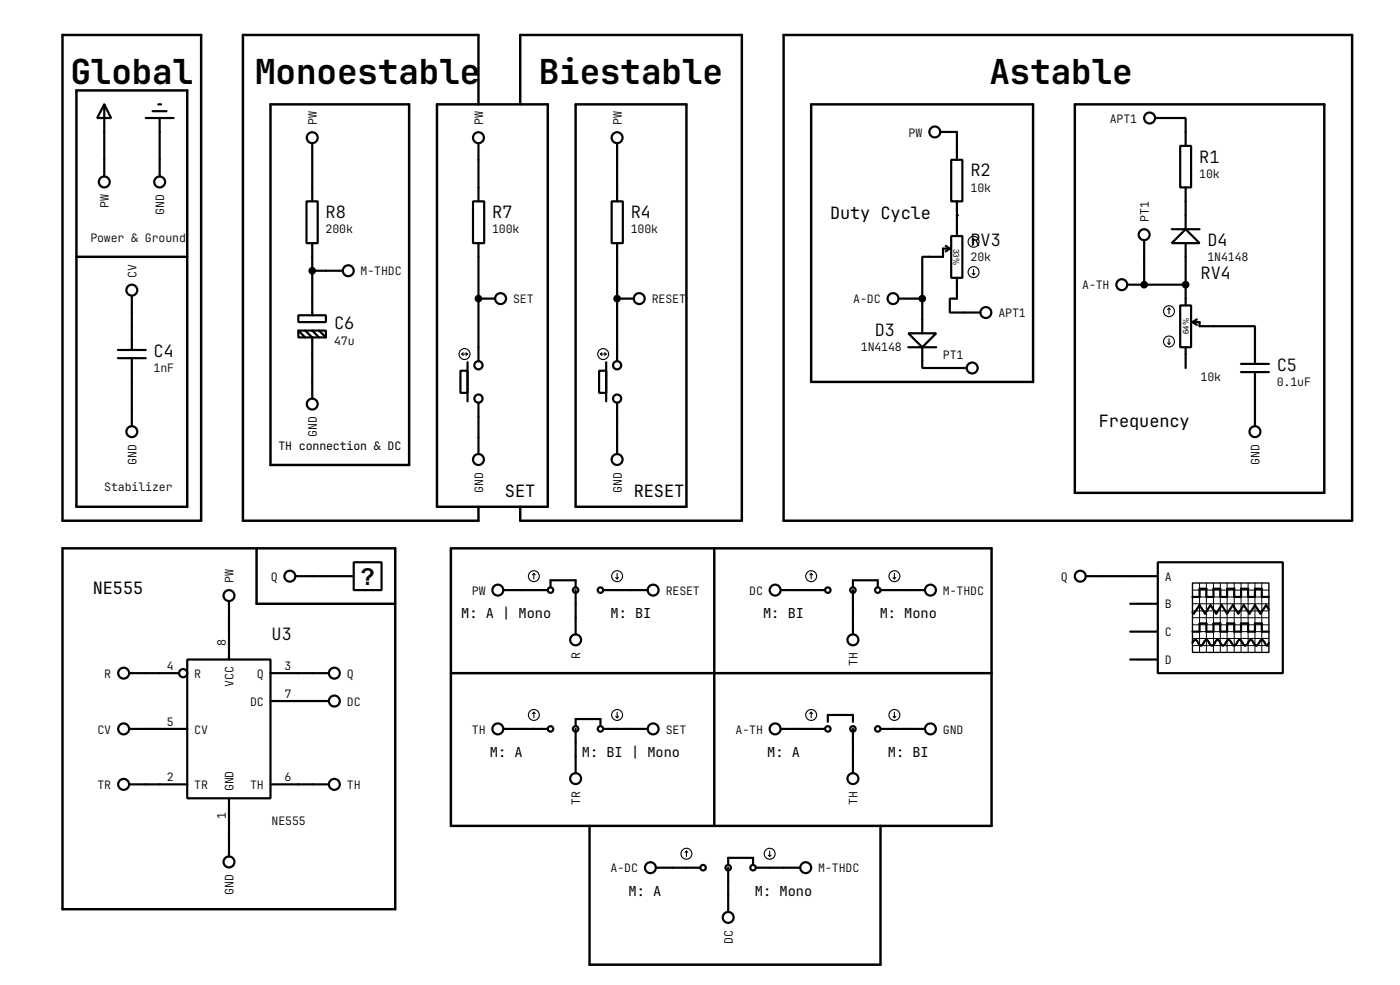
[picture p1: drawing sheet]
<svg xmlns="http://www.w3.org/2000/svg" width="256mm" height="180mm" viewBox="0 0 256 180" stroke-linecap="round" stroke-linejoin="round" font-family="sans-serif">
<g fill="none" stroke="#000" stroke-width=".4">
<path d="M19.1 19.1l1.3 2.5h-2.6zM19.1 19.1v13.2M29 19.1h.5M26.7 21.6h5.1M28 20.4h2.5M29.3 21.6v10.7M56.2 36.9h2v7.6h-2zM57.2 26.2v10.7M86.7 36.9h2v7.6h-2zM87.7 26.2v10.7M112.1 36.9h2v7.6h-2zM113.1 26.2v10.7"/>
<path d="M172.3 24.2h3v5.1M174.3 29.3h2v7.6h-2zM175.3 36.9v6.3M211.6 21.6h5.6v5.1M216.2 26.7h2v7.6h-2zM217.2 34.3v7.7M24.2 54.2v9.9M54.7 57.7h5v1.3h-5zM57.2 44.5v13.2M57.2 49.6h5.6M87.7 44.5v21.6M87.7 54.7h3"/>
<path d="M113.1 44.5v21.6M113.1 54.7h3M164.6 54.7h4.4M169 54.7v6.3M173.3 45l.7 .5M174 45.5h-1.2v1.5h-3.8v7.7M174 45.5l-.7 .5M174.3 43.2h2v7.7h-2zM175.3 50.9v3.8h-1.3v2.5h5.6M206.6 52.1h10.6M209.6 44v8.1M214.7 42h5.1"/>
<path d="M216.2 55.9h2v7.7h-2zM217.2 42l2.6 2.5h-5.1zM217.2 44.5v11.4M218.5 59h1.3v.7h10.1v6.9M218.5 59l.8 .5M219.3 58.5l-.8 .5M21.6 65.6h5.1M21.6 64.1h5.1M24.2 65.6v12.4M54.7 60.5h5v1.3h-5zM54.7 60.5l1.2 1.3M55.9 60.5l1.3 1.3v11.2"/>
<path d="M57.2 60.5l1.3 1.3M58.5 60.5l1.2 1.3M84.4 67.9h1.3v4h-1.3zM85.7 66.3v7.2M87.7 73.7v9.4M109.8 67.9h1.3v4h-1.3zM111.1 66.3v7.2M113.1 73.7v9.4M166.4 61h5.1l-2.5 2.6zM166.4 63.6h5.1M169 63.6v3.8h8.1M217.2 63.6v3.8"/>
<path d="M227.4 66.6h5.1M227.4 68.1h5.1M229.9 68.1v9.9M42 110v10.7M54.2 105.5h10.6M64.8 102.9h5.1v5.1h-5.1zM92.3 108h8.1M100.9 107.5v-1.3h4.6v1.3M105.5 108v8.1M110.5 108h8.2M143.1 108h8.1M156.3 107.5v-1.3h4.5v1.3"/>
<path d="M156.3 108v8.1M161.3 108h8.2M198.9 105.5h13.2M207.1 115.6h5M207.1 110.5h5M212.1 102.9h22.9v20.3h-22.9zM218.5 117.7l.2-.5 .3-.1 .2 .1 .5 .8 .3 .2 .3-.2 .4-.8 .3-.1 .3 .1 .2 .5a.54 .54 0 0 0 .8 .3l.5-.8 .3-.1 .2 .1 .5 .8 .3 .2 .2-.2 .5-.8 .3-.1 .2 .1 .5 .8 .3 .2 .3-.2 .4-.8 .3-.1 .3 .1 .5 .8a.6 .6 0 0 0 .8-.5l.5-.4 .2 .1 .5 .8 .3 .2 .2-.2 .5-.8 .3-.1 .2 .1 .5 .8 .3 .2 .3-.5M218.5 109.3h1.3v-1.5h1.2v1.5h1.3v-1.5h1.3v1.5h1.2v-1.5h1.3v1.5h1.3v-1.5h1.3v1.5h1.2v-1.5h1.3v1.5h1.3M218.5 115.6h1.3v-1.5h1.2v1.5h1.3v-1.5h1.3v1.5h1.2v-1.5h1.3v1.5h1.3v-1.5h1.3v1.5h1.2v-1.5h1.3v1.5h1.3M232.5 111.6l-.5-.8-1.1 1.5-1-1.5-1 1.5-1-1.5-1 1.5-1-1.5-1.1 1.5-1-1.5-1 1.5-1-1.5-1 1.5-1-1.5-1.1 1.5-.2-.2M23.7 133.4h10.6M23.7 123.2h9.1"/>
<path d="M34.3 120.7h15.3v25.4h-15.3zM49.6 123.2h10.7M49.6 128.3h10.7M92.3 133.4h8.1M105.5 132.9v-1.3h4.5v1.3M105.5 133.4v8.1M110.5 133.4h8.2M143.1 133.4h8.1M151.7 132.1v-1.2h4.6v1.2M156.3 133.4v8.1M161.3 133.4h8.2M207.1 120.7h5"/>
<path d="M23.7 143.6h10.6M42 146.1v10.7M49.6 143.6h10.7M120.2 158.8h8.1M133.4 158.3v-1.3h4.6v1.3M133.4 158.8v8.1M138.5 158.8h8.1"/>
<circle cx="19.1" cy="33.3" r="1"/>
<circle cx="29.2" cy="33.3" r="1"/>
<circle cx="57.2" cy="25.2" r="1"/>
<circle cx="87.6" cy="25.2" r="1"/>
<circle cx="113" cy="25.2" r="1"/>
<circle cx="171.2" cy="24.2" r="1"/>
<circle cx="210.6" cy="21.6" r="1"/>
<circle cx="24.1" cy="53.1" r="1"/>
<circle cx="63.8" cy="49.6" r="1"/>
<circle cx="91.7" cy="54.7" r="1"/>
<circle cx="117.1" cy="54.7" r="1"/>
<circle cx="163.6" cy="54.7" r="1"/>
<circle cx="180.6" cy="57.2" r="1"/>
<circle cx="205.5" cy="52.1" r="1"/>
<circle cx="209.6" cy="43" r="1"/>
<circle cx="24.1" cy="79" r="1"/>
<circle cx="57.2" cy="74" r="1"/>
<circle cx="87.6" cy="66.9" r=".75"/>
<circle cx="87.6" cy="73" r=".75"/>
<circle cx="113" cy="66.9" r=".75"/>
<circle cx="113" cy="73" r=".75"/>
<circle cx="178.1" cy="67.4" r="1"/>
<circle cx="229.9" cy="79" r="1"/>
<circle cx="87.6" cy="84.1" r="1"/>
<circle cx="113" cy="84.1" r="1"/>
<circle cx="41.9" cy="109" r="1"/>
<circle cx="53.1" cy="105.5" r="1"/>
<circle cx="91.2" cy="108" r="1"/>
<circle cx="100.8" cy="108" r=".5"/>
<circle cx="105.4" cy="117.1" r="1"/>
<circle cx="105.4" cy="108" r=".5"/>
<circle cx="110" cy="108" r=".5"/>
<circle cx="119.6" cy="108" r="1"/>
<circle cx="142" cy="108" r="1"/>
<circle cx="151.6" cy="108" r=".5"/>
<circle cx="156.2" cy="117.1" r="1"/>
<circle cx="156.2" cy="108" r=".5"/>
<circle cx="160.8" cy="108" r=".5"/>
<circle cx="170.4" cy="108" r="1"/>
<circle cx="197.9" cy="105.5" r="1"/>
<circle cx="22.6" cy="133.4" r="1"/>
<circle cx="22.6" cy="123.2" r="1"/>
<circle cx="33.5" cy="123.2" r=".75"/>
<circle cx="61.2" cy="128.3" r="1"/>
<circle cx="61.2" cy="123.2" r="1"/>
<circle cx="91.2" cy="133.4" r="1"/>
<circle cx="100.8" cy="133.4" r=".5"/>
<circle cx="105.4" cy="133.4" r=".5"/>
<circle cx="110" cy="133.4" r=".5"/>
<circle cx="119.6" cy="133.4" r="1"/>
<circle cx="142" cy="133.4" r="1"/>
<circle cx="151.6" cy="133.4" r=".5"/>
<circle cx="156.2" cy="133.4" r=".5"/>
<circle cx="160.8" cy="133.4" r=".5"/>
<circle cx="170.4" cy="133.4" r="1"/>
<circle cx="22.6" cy="143.6" r="1"/>
<circle cx="41.9" cy="157.8" r="1"/>
<circle cx="61.2" cy="143.6" r="1"/>
<circle cx="105.4" cy="142.5" r="1"/>
<circle cx="119.1" cy="158.8" r="1"/>
<circle cx="128.8" cy="158.8" r=".5"/>
<circle cx="133.4" cy="158.8" r=".5"/>
<circle cx="137.9" cy="158.8" r=".5"/>
<circle cx="147.6" cy="158.8" r="1"/>
<circle cx="156.2" cy="142.5" r="1"/>
<circle cx="133.4" cy="167.9" r="1"/>
</g>
<g fill="#000">
<circle cx="175.3" cy="39.4" r=".2"/>
<circle cx="87.7" cy="54.7" r=".2"/>
<circle cx="113.1" cy="54.7" r=".2"/>
<circle cx="209.6" cy="52.1" r=".2"/>
<circle cx="217.2" cy="52.1" r=".2"/>
</g>
<path d="M218.5 106.7h14v12.7h-14z" fill="none" stroke="#000" stroke-width=".25"/>
<g fill="none" stroke="#000" stroke-width=".18">
<path d="M218.5 110.5h14M218.5 108h14M218.5 109.3h14M218.5 111.8h14M218.5 114.4h14M218.5 115.6h14M218.5 116.9h14M218.5 118.2h14M218.5 113.1h14M219.8 106.7v12.7M221 106.7v12.7M222.3 106.7v12.7"/>
<path d="M223.6 106.7v12.7M224.8 106.7v12.7M226.1 106.7v12.7M227.4 106.7v12.7M228.7 106.7v12.7M229.9 106.7v12.7M231.2 106.7v12.7"/>
</g>
<g fill="none" stroke="#000" stroke-width=".2">
<path d="M178.1 50.1l.3 .2M178.4 43.7v1.1M178.4 49.3v1M178.4 43.7l.2 .3M178.4 43.7l-.3 .3M178.6 50.1l-.2 .2M214.2 56.4l-.3 .3M214.2 56.4l.2 .3M214.2 56.4v1.1M84.6 64.8h1.1M84.6 64.8l.3 .3M84.9 64.6l-.3 .2"/>
<path d="M85.4 64.6l.3 .2M85.7 64.8l-.3 .3M110 64.8h1.1M110 64.8l.3 .3M110.3 64.6l-.3 .2M110.8 64.6l.3 .2M111.1 64.8l-.3 .3M213.9 62.8l.3 .2M214.2 62v1M214.4 62.8l-.2 .2M97.8 105v1M97.8 105l-.2 .2"/>
<path d="M97.8 105l.3 .2M112.8 105.7l.3 .3M113.1 105v1M113.3 105.7l-.2 .3M148.6 105l-.2 .2M148.6 105l.3 .2M148.6 105v1M163.6 105.7l.3 .3M163.9 105v1M164.1 105.7l-.2 .3M97.8 130.4l-.2 .2M97.8 130.4l.3 .2"/>
<path d="M97.8 130.4v1M112.8 131.1l.3 .3M113.1 130.4v1M113.3 131.1l-.2 .3M148.6 130.4v1M148.6 130.4l-.2 .2M148.6 130.4l.3 .2M163.6 131.1l.3 .3M163.9 130.4v1M164.1 131.1l-.2 .3M125.8 155.8l-.3 .2M125.8 155.8l.2 .2"/>
<path d="M125.8 155.8v1M140.8 156.5l.2 .3M141 155.8v1M141.3 156.5l-.3 .3"/>
<circle cx="178.3" cy="49.8" r="1"/>
<circle cx="178.3" cy="44.3" r="1"/>
<circle cx="214.1" cy="57" r="1"/>
<circle cx="85.1" cy="64.8" r="1"/>
<circle cx="110.5" cy="64.8" r="1"/>
<circle cx="214.1" cy="62.5" r="1"/>
<circle cx="97.8" cy="105.5" r="1"/>
<circle cx="113" cy="105.5" r="1"/>
<circle cx="148.6" cy="105.5" r="1"/>
<circle cx="163.8" cy="105.5" r="1"/>
<circle cx="97.8" cy="130.9" r="1"/>
<circle cx="113" cy="130.9" r="1"/>
<circle cx="148.6" cy="130.9" r="1"/>
<circle cx="163.8" cy="130.9" r="1"/>
<circle cx="125.7" cy="156.3" r="1"/>
<circle cx="141" cy="156.3" r="1"/>
</g>
<g fill="#000" stroke="#000" stroke-width=".4">
<circle cx="57.2" cy="49.6" r=".5"/>
<circle cx="87.6" cy="54.7" r=".5"/>
<circle cx="113" cy="54.7" r=".5"/>
<circle cx="168.9" cy="54.7" r=".5"/>
<circle cx="209.6" cy="52.1" r=".5"/>
<circle cx="217.2" cy="52.1" r=".5"/>
</g>
<g fill="none" stroke="#000" stroke-width=".45">
<path d="M11.5 6.4h25.4v88.9h-25.4zM14 16.6h20.3v76.2h-20.3zM49.6 19.1h25.4v66h-25.4zM80.1 19.1h20.3v73.7h-20.3zM87.7 19.1v-12.7h-43.2v88.9h43.2v-2.5M95.3 19.1v-12.7h40.6v88.9h-40.6v-2.5M105.5 19.1h20.3v73.7h-20.3zM143.6 6.4h104.1v88.9h-104.1zM148.6 19.1h40.7v50.8h-40.7zM196.9 19.1h45.7v71.1h-45.7zM14 47h20.3M11.5 100.4h60.9v66h-60.9z"/>
<path d="M47 100.4v10.1h25.4M82.6 100.4h99.1v50.8h-99.1zM130.9 100.4v50.8M82.6 123.2h99.1M108 151.2v25.4h53.3v-25.4"/>
</g>
<g font-size="8.3">
<text x="12.9" y="15.4">Global</text>
<text x="46.8" y="15.4">Monoestable</text>
<text x="98.7" y="15.4">Biestable</text>
<text x="181.3" y="15.4">Astable</text>
</g>
<text font-size="4.8" x="66.1" y="107">?</text>
<g font-size="4.1">
<text x="219.7" y="29.8">R1</text>
<text x="177.8" y="32.3">R2</text>
<text x="59.7" y="39.9">R8</text>
<text x="90.2" y="39.9">R7</text>
<text x="115.6" y="39.9">R4</text>
<text x="152.1" y="40.1">Duty Cycle</text>
<text x="177.8" y="45">RV3</text>
<text x="221.2" y="45">D4</text>
<text x="220" y="51">RV4</text>
<text x="28.2" y="65.3">C4</text>
<text x="61.2" y="60.3">C6</text>
<text x="160.3" y="61.5">D3</text>
<text x="233.9" y="67.9">C5</text>
<text x="201.3" y="78.2">Frequency</text>
<text x="92.5" y="90.9">SET</text>
<text x="116.1" y="90.9">RESET</text>
<text x="17" y="108.7">NE555</text>
<text x="49.8" y="117.1">U3</text>
</g>
<g font-size="3.3">
<text x="84.5" y="113.2">M: A | Mono</text>
<text x="111.9" y="113.2">M: BI</text>
<text x="139.8" y="113.2">M: BI</text>
<text x="161.2" y="113.2">M: Mono</text>
<text x="89.8" y="138.6">M: A</text>
<text x="106.6" y="138.6">M: BI | Mono</text>
<text x="140.6" y="138.6">M: A</text>
<text x="162.7" y="138.6">M: BI</text>
<text x="115.2" y="164">M: A</text>
<text x="138.3" y="164">M: Mono</text>
</g>
<g font-size="2.8">
<text x="58.1" y="22.9" transform="rotate(-90 58.1 22.9)">PW</text>
<text x="88.5" y="22.9" transform="rotate(-90 88.5 22.9)">PW</text>
<text x="113.9" y="22.9" transform="rotate(-90 113.9 22.9)">PW</text>
<text x="203.3" y="22.4">APT1</text>
<text x="166.5" y="25">PW</text>
<text x="177.8" y="35.1">10k</text>
<text x="219.7" y="32.6">10k</text>
<text x="20" y="38.1" transform="rotate(-90 20 38.1)">PW</text>
<text x="30.1" y="39.3" transform="rotate(-90 30.1 39.3)">GND</text>
<text x="210.5" y="40.6" transform="rotate(-90 210.5 40.6)">PT1</text>
<text x="16.6" y="44.2">Power &amp; Ground</text>
<text x="59.7" y="42.7">200k</text>
<text x="90.2" y="42.7">100k</text>
<text x="115.6" y="42.7">100k</text>
<text x="177.8" y="47.8">20k</text>
<text x="221.2" y="47.8">1N4148</text>
<text x="25" y="50.8" transform="rotate(-90 25 50.8)">CV</text>
<text x="66.1" y="50.4">M-THDC</text>
<text x="198.3" y="52.9">A-TH</text>
<text x="94" y="55.5">SET</text>
<text x="119.4" y="55.5">RESET</text>
<text x="156.3" y="55.5">A-DC</text>
<text x="182.9" y="58.1">APT1</text>
<text x="61.2" y="63.1">47u</text>
<text x="157.7" y="64.3">1N4148</text>
<text x="172.8" y="65.6">PT1</text>
<text x="28.2" y="68.1">1nF</text>
<text x="220" y="69.8">10k</text>
<text x="233.9" y="70.7">0.1uF</text>
<text x="51" y="82.3">TH connection &amp; DC</text>
<text x="58.1" y="80" transform="rotate(-90 58.1 80)">GND</text>
<text x="19.1" y="89.9">Stabilizer</text>
<text x="25" y="85" transform="rotate(-90 25 85)">GND</text>
<text x="230.8" y="85" transform="rotate(-90 230.8 85)">GND</text>
<text x="88.5" y="90.2" transform="rotate(-90 88.5 90.2)">GND</text>
<text x="113.9" y="90.2" transform="rotate(-90 113.9 90.2)">GND</text>
<text x="42.8" y="106.7" transform="rotate(-90 42.8 106.7)">PW</text>
<text x="49.6" y="106.3">Q</text>
<text x="194.4" y="106.3">Q</text>
<text x="213.4" y="106.3">A</text>
<text x="86.5" y="108.9">PW</text>
<text x="122" y="108.9">RESET</text>
<text x="137.3" y="108.9">DC</text>
<text x="172.8" y="108.9">M-THDC</text>
<text x="213.4" y="111.4">B</text>
<text x="41.3" y="118.2" transform="rotate(-90 41.3 118.2)">8</text>
<text x="213.4" y="116.5">C</text>
<text x="19.1" y="124.1">R</text>
<text x="30.6" y="122.6">4</text>
<text x="35.6" y="124.1">R</text>
<text x="42.8" y="125.7" transform="rotate(-90 42.8 125.7)">VCC</text>
<text x="47.1" y="124.1">Q</text>
<text x="52.1" y="122.6">3</text>
<text x="63.6" y="124.1">Q</text>
<text x="106.3" y="120.7" transform="rotate(-90 106.3 120.7)">R</text>
<text x="157.1" y="121.9" transform="rotate(-90 157.1 121.9)">TH</text>
<text x="213.4" y="121.6">D</text>
<text x="45.8" y="129.2">DC</text>
<text x="52.1" y="127.7">7</text>
<text x="63.6" y="129.2">DC</text>
<text x="17.9" y="134.3">CV</text>
<text x="30.6" y="132.8">5</text>
<text x="35.6" y="134.3">CV</text>
<text x="86.5" y="134.3">TH</text>
<text x="122" y="134.3">SET</text>
<text x="134.8" y="134.3">A-TH</text>
<text x="172.8" y="134.3">GND</text>
<text x="30.6" y="143">2</text>
<text x="52.1" y="143">6</text>
<text x="17.9" y="144.4">TR</text>
<text x="35.6" y="144.4">TR</text>
<text x="41.3" y="149.8" transform="rotate(-90 41.3 149.8)">1</text>
<text x="42.8" y="144.8" transform="rotate(-90 42.8 144.8)">GND</text>
<text x="45.8" y="144.4">TH</text>
<text x="63.6" y="144.4">TH</text>
<text x="106.3" y="147.3" transform="rotate(-90 106.3 147.3)">TR</text>
<text x="157.1" y="147.3" transform="rotate(-90 157.1 147.3)">TH</text>
<text x="49.8" y="151.1">NE555</text>
<text x="111.9" y="159.7">A-DC</text>
<text x="149.9" y="159.7">M-THDC</text>
<text x="42.8" y="163.8" transform="rotate(-90 42.8 163.8)">GND</text>
<text x="134.3" y="172.7" transform="rotate(-90 134.3 172.7)">DC</text>
</g>
<g font-size="1.7">
<text x="174.7" y="45.6" transform="rotate(90 174.7 45.6)">33%</text>
<text x="217.8" y="61.1" transform="rotate(-90 217.8 61.1)">64%</text>
</g>
</svg>
